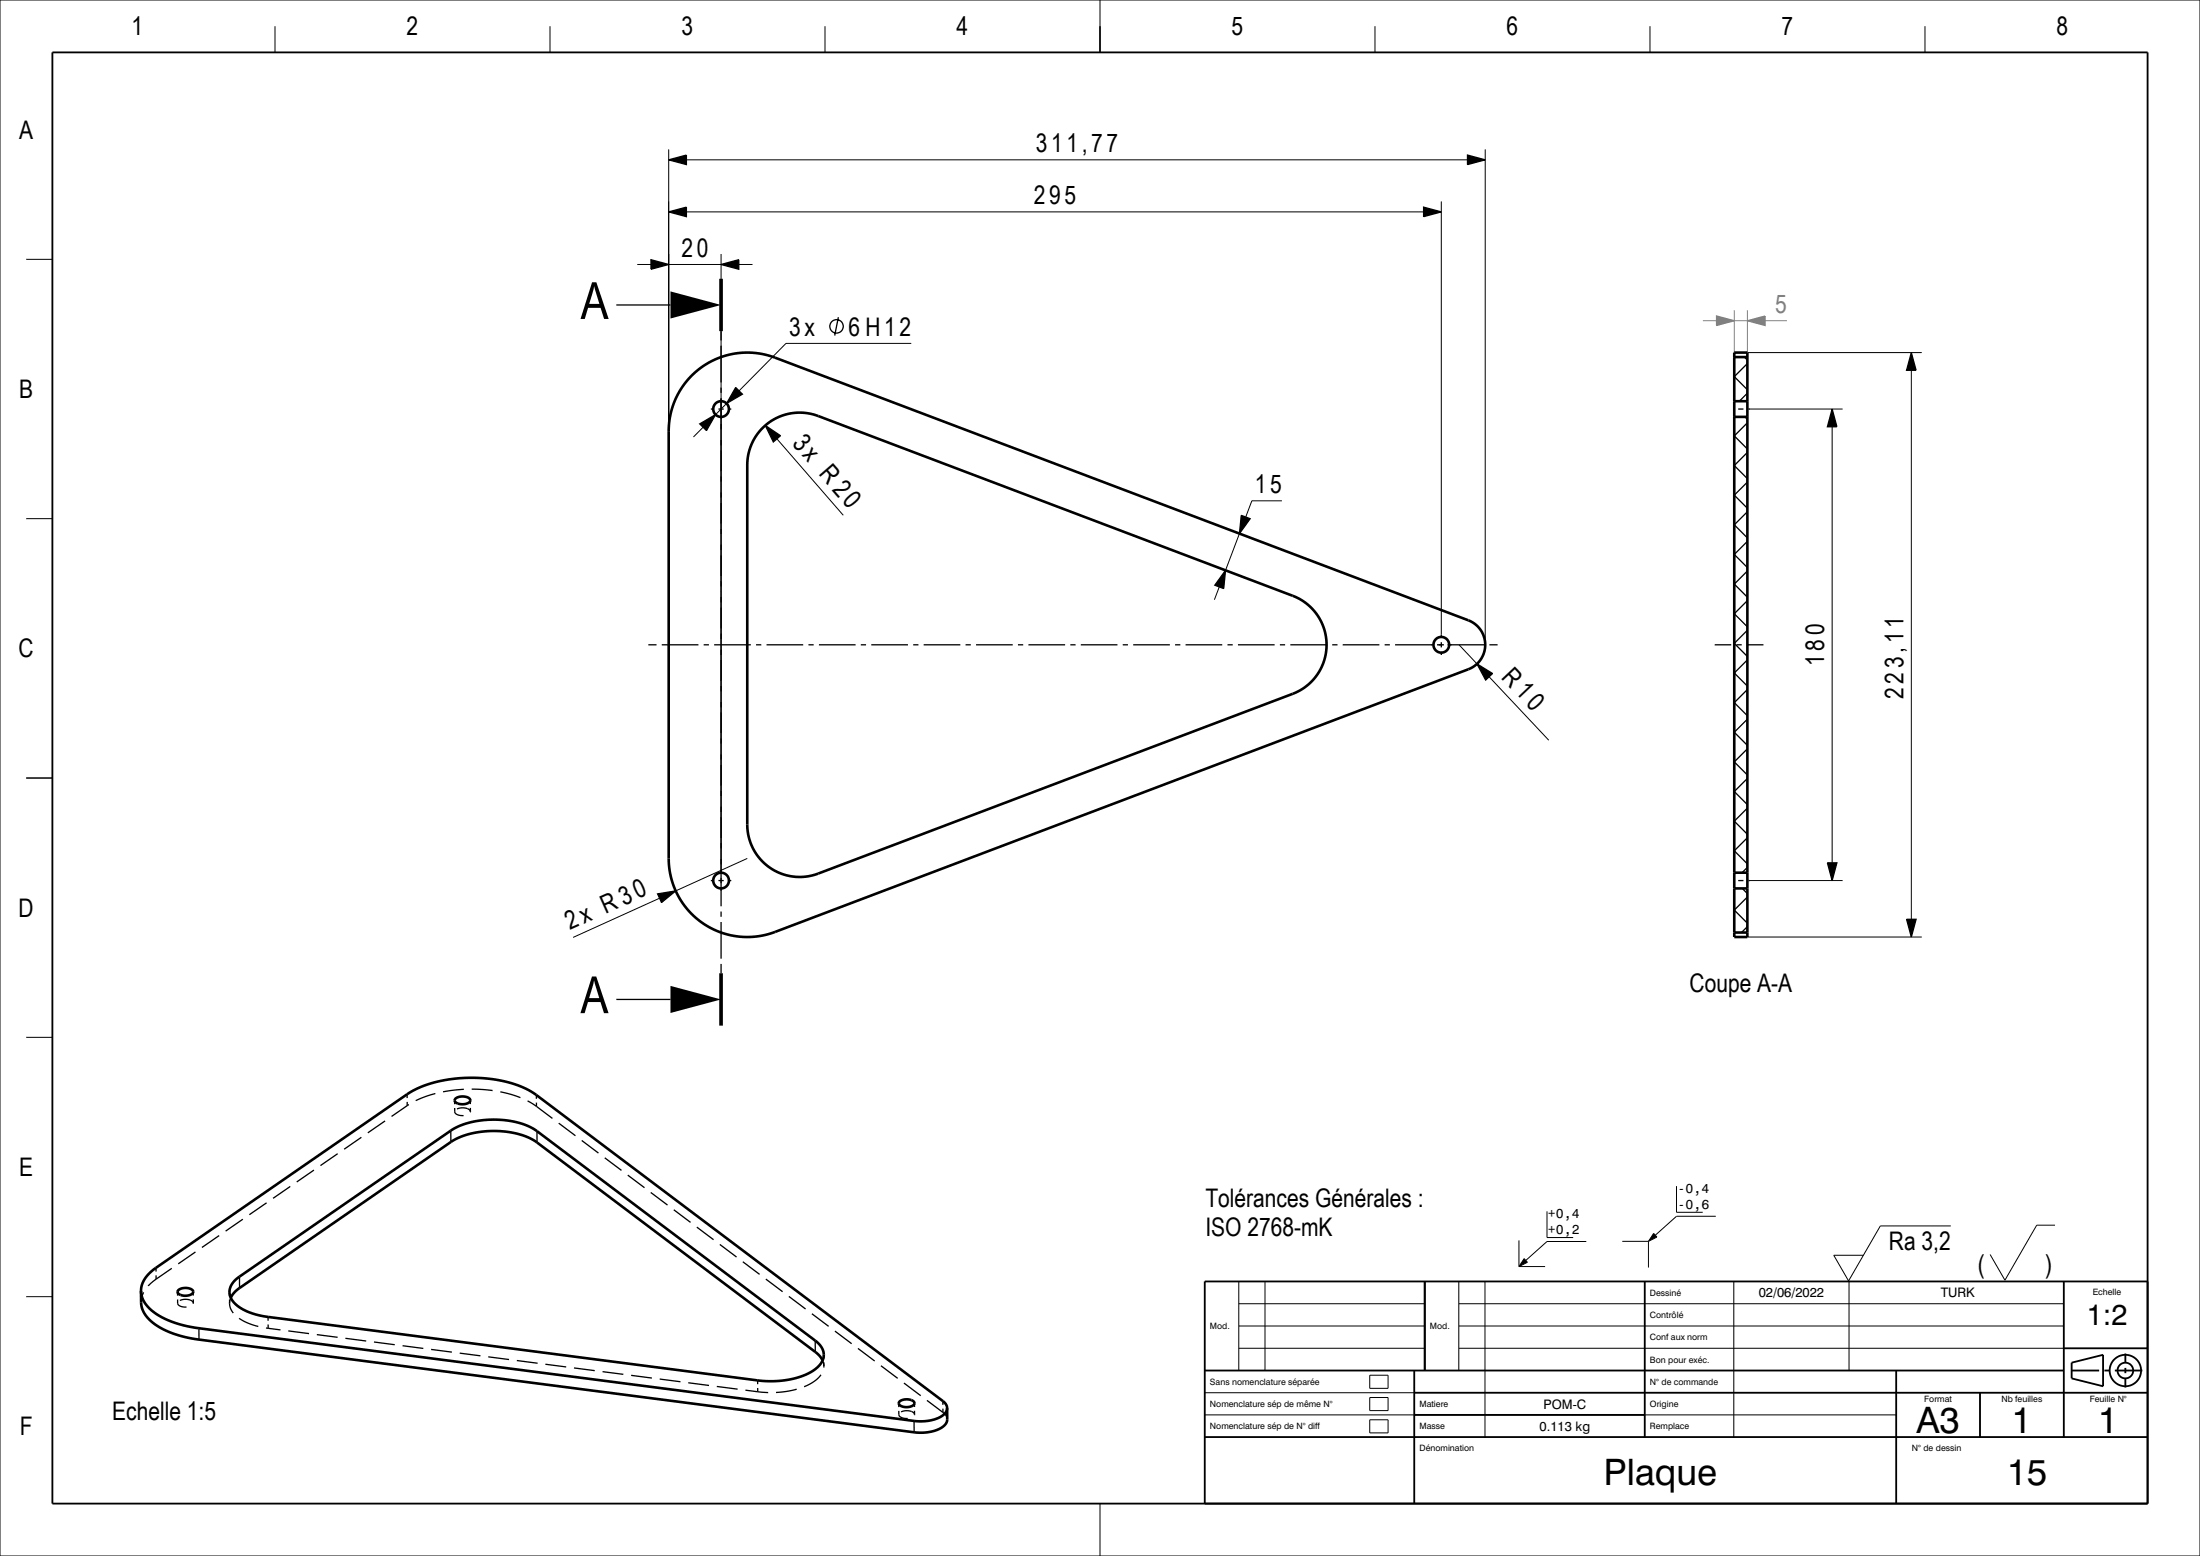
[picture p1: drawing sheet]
<svg xmlns="http://www.w3.org/2000/svg" width="420mm" height="297mm" viewBox="0 0 420 297" stroke-linecap="round" stroke-linejoin="round" font-family="sans-serif">
<g fill="#000">
<path d="M127.7 40.4l3.3-.9v1.9z" fill-rule="evenodd"/>
<path d="M127.7 30.5l3.3-.9v1.8z" fill-rule="evenodd"/>
<path d="M280.2 29.6l3.3 .9-3.3 .9z" fill-rule="evenodd"/>
<path d="M124.3 49.6l3.4 .9-3.4 .9z" fill-rule="evenodd"/>
<path d="M137.7 50.5l3.3-.9v1.8z" fill-rule="evenodd"/>
<path d="M271.8 39.5l3.4 .9-3.4 1z" fill-rule="evenodd"/>
<path d="M128 55.6l9.7 2.6-9.7 2.6z" fill-rule="evenodd"/>
<path d="M140.4 74l1.3 1.2-3 1.8z" fill-rule="evenodd"/>
<path d="M364.9 67.3l.9 3.4h-1.8z" fill-rule="evenodd"/>
<path d="M133.6 80.9l3-1.8-1.7 3.1z" fill-rule="evenodd"/>
<path d="M146.1 81.2l2.9 2-1.4 1.2z" fill-rule="evenodd"/>
<path d="M237 98.4l1.7 .6-2.1 2.9z" fill-rule="evenodd"/>
<path d="M349.8 78.1l.9 3.4h-1.8z" fill-rule="evenodd"/>
<path d="M234 108.9l-.4 3.4-1.7-.6z" fill-rule="evenodd"/>
<path d="M282 126.7l2.9 1.9-1.3 1.2z" fill-rule="evenodd"/>
<path d="M125.5 170.6l3.5-.6-2.7 2.3z" fill-rule="evenodd"/>
<path d="M348.9 164.7h1.8l-.9 3.4z" fill-rule="evenodd"/>
<path d="M364 175.5h1.8l-.9 3.4z" fill-rule="evenodd"/>
<path d="M128 188.2l9.7 2.6-9.7 2.6z" fill-rule="evenodd"/>
<path d="M315.7 235.4l.6 .7-1.6 .8z" fill-rule="evenodd"/>
<path d="M291 240.2l.6 .7-1.6 .9z" fill-rule="evenodd"/>
</g>
<g fill="none" stroke="#000" stroke-width=".25">
<path d="M127.7 30.5l3.3-.9v1.8zM271.8 39.5l3.4 .9-3.4 1zM280.2 29.6l3.3 .9-3.3 .9zM117.7 58.2h10.3M124.3 49.6l3.4 .9-3.4 .9zM127.7 40.4l3.3-.9v1.9zM137.7 50.5l3.3-.9v1.8zM135.7 78.1h.5M137.2 78.1h1M137.7 63.2v1.8M137.7 66v7M137.7 74v1"/>
<path d="M137.7 76v97M139.2 78.1h.4M140.4 74l1.3 1.2-3 1.8zM160.1 60.5l-.7 3.5M330.8 78.1h.1M331.8 78.1h1M333 68.2l.6 .5M333.1 79.6l.5 .4M333.6 75l-1.5 1.6M333.6 69.4l-2.5 2.5 2.5 2.5M333.8 78.1h.1M349.8 78.1l.9 3.4h-1.8z"/>
<path d="M364.9 67.3l.9 3.4h-1.8zM133.6 80.9l3-1.8-1.7 3.1zM146.1 81.2l2.9 2-1.4 1.2zM237 98.4l1.7 .6-2.1 2.9zM333.6 97.7l-2.5 2.5 2.5 2.5M333.6 92l-2.5 2.5 2.5 2.5M333.6 86.4l-2.5 2.5 2.5 2.5M333.6 80.7l-2.5 2.5 2.5 2.5M234 108.9l-.4 3.4-1.7-.6zM333.6 114.6l-2.5 2.5 2.5 2.5M333.6 109l-2.5 2.5 2.5 2.5M333.6 103.3l-2.5 2.5 2.5 2.5"/>
<path d="M123.8 123.1h1.5M126.3 123.1h7M134.3 123.1h1M136.3 123.1h7M144.3 123.1h1M146.3 123.1h7M154.3 123.1h1M156.3 123.1h7M164.3 123.1h1M166.3 123.1h7M174.3 123.1h1M176.3 123.1h7"/>
<path d="M184.3 123.1h1M186.3 123.1h7M194.3 123.1h1M196.3 123.1h7M204.3 123.1h1M206.3 123.1h7M214.3 123.1h1M216.3 123.1h7M224.3 123.1h1M226.3 123.1h7M234.3 123.1h1M236.3 123.1h7"/>
<path d="M244.3 123.1h1M246.3 123.1h7M254.3 123.1h1M256.3 123.1h7M264.3 123.1h1M266.3 123.1h7.4M274.3 123.1h1.4M275.2 121.1v.5M275.2 122.6v1M275.2 124.6v.4M276.3 123.1h7M282 126.7l2.9 1.9-1.3 1.2z"/>
<path d="M284.3 123.1h1.6M327.4 123.1h3.1M331.5 123.1h1M333.5 123.1h3.2M333.6 137.3l-2.5 2.5 2.5 2.5M333.6 131.6l-2.5 2.5 2.5 2.5M333.6 126l-2.5 2.5 2.5 2.5M333.6 120.3l-2.5 2.5 2.5 2.5M333.6 159.9l-2.5 2.5 2.5 2.5M333.6 154.2l-2.5 2.5 2.5 2.5M333.6 148.6l-2.5 2.5 2.5 2.5M333.6 142.9l-2.5 2.5 2.5 2.5"/>
<path d="M125.5 170.6l3.5-.6-2.7 2.3zM135.7 168.1h.5M137.2 168.1h1M137.7 174v1M137.7 176v7M139.2 168.1h.4M330.8 168.1h.1M331.8 168.1h1M332.6 169.6l1 1M333.6 165.6l-1 1M333.6 176.9l-1.1 1.1M333.6 171.2l-2.5 2.5 2.5 2.5"/>
<path d="M333.8 168.1h.1M348.9 164.7h1.8l-.9 3.4zM364 175.5h1.8l-.9 3.4zM117.7 190.8h10.3M137.7 184v1.8M69 217.1l-3.3 2.3M73.5 214l-3.3 2.2M77.7 208.9v.7M77.7 210.3v.7M77.7 211l-2.9 2.1M78.1 210.8l-.4 .2M83.1 208.7l-2 .7-1.7 .7"/>
<path d="M86.1 215.8v2.2M86.8 210v.8M86.8 211.5v.7M86.8 212.2a1.44 1.44 0 0 0 1.7 .7M86.8 212.2h.1M87.2 211.7a2.15 2.15 0 0 1 2.6 .4v.1M88.6 207.9l-4 .5M89.8 210v.7M89.8 211.5v.7M89.8 212.2v.1M90.1 207.9l3.9 .3M95.5 208.4l3.9 1.1"/>
<path d="M100.7 210.1l1.7 1.1M102.4 209v.7M102.4 210.5v.7M102.4 211.2l3.1 2.3M102.5 215.9v2.2M106.7 214.4l3.2 2.4M111.1 217.7l3.2 2.4M37.3 239l-3.3 2.2M41.8 235.8l-3.2 2.3M46.4 232.7l-3.3 2.3M50.9 229.6l-3.3 2.3M55.4 226.5l-3.3 2.2"/>
<path d="M59.9 223.3l-3.3 2.3M64.5 220.2l-3.3 2.3M115.5 221l3.1 2.4M119.8 224.3l3.2 2.4M124.2 227.6l3.2 2.4M128.6 230.9l3.2 2.4M133 234.2l3.2 2.4M137.4 237.5l3.2 2.4M27.4 246.7l-.4 1-.1 .9M29.8 242v.7M29.8 243.4v.8M29.8 244.2l-1.5 1.3"/>
<path d="M32.8 242.1l-3 2.1M33.9 246.6v.7M33.9 248v.8M33.9 248.8a1.45 1.45 0 0 0 1.7 .7M33.9 248.7v.1M34.3 248.2a2.14 2.14 0 0 1 2.6 .4v.1M36.9 246.6v.7M36.9 248v.7M36.9 248.7v.2M38 253.5v2.2M43.8 246.6v.8M43.8 248.1v.7"/>
<path d="M43.8 248.8a2.95 2.95 0 0 0 .7 1.8M44.1 247.7l-.3 1.1M45.6 251.6l1.7 .9 2 .7M45.7 243.7v2.1M50.8 253.5h.4M51.2 251.4v.7M51.2 252.8v.7M51.2 253.5l2.3 .3M55 254l4 .6M60.5 254.7l4 .6M65.9 255.4l4 .6M71.4 256.2l4 .5"/>
<path d="M76.9 256.9l3.9 .5M82.3 257.6l4 .5M87.8 258.3l3.9 .5M93.2 259l4 .5M98.7 259.7l3.9 .5M141.8 240.8l3.2 2.4M146.2 244.1l3.2 2.5M150.6 247.5l3.2 2.4M155 250.8l3.2 2.4M155.6 255.9v2.2M157 259.7l.3 1.1M157.3 258.6v.7"/>
<path d="M159.4 254.1l3.2 2.4M163.8 257.4l3.2 2.4M104.1 260.4l4 .5M109.6 261.1l3.9 .5M115 261.8l4 .5M120.5 262.5l4 .5M125.9 263.2l4 .5M131.4 263.9l4 .5M136.8 264.6l4 .6M142.3 265.3l2.4 .4M144.6 263.5v.7M144.6 264.9l.1 .8"/>
<path d="M144.7 265.7l1.9 .1M152.1 265.2l-2 .4-2 .2M156.7 262.4a7 7 0 0 1-3.2 2.3M157.3 260v.8M157.3 260.8v.2M168.2 260.7l3.2 2.4M171.6 267.9v.7M171.6 269.3v.7M171.6 270a1.44 1.44 0 0 0 1.7 .7M171.6 270h.1M172 269.5a2.15 2.15 0 0 1 2.6 .4v.1M172.6 264l3.2 2.4"/>
<path d="M174.5 271.2v2.2M174.6 267.8v.8M174.6 269.3v.7M174.6 270v.1M177 267.3l3 2.3M180 267.4v.7M180 268.9v.7M180 269.6l.6 .6 .2 .7"/>
<circle cx="159.7" cy="62.3" r="1.28"/>
</g>
<g fill="none" stroke="#000" stroke-width=".19">
<path d="M0 0h420v297h-420zM52.5 5v5M105 5v5M157.5 5v5M210 0v10M262.5 5v5M315 5v5M367.5 5v5M127.7 28.5v53.8M131 30.5h149.2M275.2 38.4v82.7M283.5 28.5v94.6"/>
<path d="M5 49.5h5M121.7 50.5h2.6M127.7 50.5h10M131 40.4h140.8M137.7 48.5v117.6M141 50.5h2.7M138.7 77l-2.1 2.1M174 65.5h-23.9l-9 9.1M333.6 67.3h33.3M333.8 78.1h18M364.9 70.7v104.8M5 99h5"/>
<path d="M134.2 81.5l-1.8 1.9M148.3 83.8l12.7 14.6M244.7 95.6h-5.7l-1.2 3.1M349.8 81.5v83.2M232.8 112l-1 2.5M236.6 101.9l-2.6 7M278.5 123.1l3.5 3.6M284.3 129.2l11.4 12.1M5 148.5h5M125.9 171.4l-16.5 7.5M142.7 163.9l-13.7 6.1M333.6 178.9h33.3"/>
<path d="M333.8 168.1h18M5 198h5M290 236.8v5M295.3 231.2v5h5M302.8 237h-7.5l-4 3.6M309.7 236.9h5M314.7 236.9v5M315.7 235.4l.6 .7-1.6 .8zM320.1 226.4v5h5M327.6 232.2h-7.5l-4.1 3.6M372.4 234h-13.4l-6.1 10.5-2.8-4.9h5.6M392.3 233.9h-3.5l-6 10.5-2.9-4.9"/>
<path d="M5 247.5h5M236.5 244.6v17M236.5 257.4h35.5M236.5 253.1h35.5M236.5 248.8h35.5M241.5 244.6v17M278.5 244.6v17M278.5 257.4h115.5M278.5 253.1h115.5M278.5 248.8h115.5M283.5 244.6v29.7M290 241.8h5"/>
<path d="M291 240.2l.6 .7-1.6 .9zM331 244.6v29.7M353 244.6v17M230 270.1h132M230 265.8h40M261.5 262.5h3.5v2.5h-3.5zM261.5 266.7h3.5v2.6h-3.5zM261.5 271h3.5v2.5h-3.5zM210 287v10"/>
</g>
<path d="M331.1 59.2v17.4M333.6 59.2v17.4" fill="none" stroke="#808080" stroke-width=".19"/>
<g fill="none" stroke="#000" stroke-width=".5">
<path d="M132 71.7l1.5-1.3 1.9-1.2 1.8-.9 1.9-.6 2-.3 2-.1 2.2 .2 2 .5 133 50.4a5 5 0 0 1 3.2 4.7 5 5 0 0 1-3.2 4.7l-132.8 50.3-2.7 .6-2.5 .2-2.7-.4-2.4-.7-1.8-.8-1.9-1.2-1.6-1.5-1.5-1.8-1-1.7-.9-2-.6-2.2-.2-2v-83l.4-2.8 .8-2.6 1.4-2.4zM331.1 67.3h2.5v111.6h-2.5zM331.1 68.2h2.5M331.1 79.6h2.5M331.1 76.6h2.5M145.6 81.7a10 10 0 0 1 10.6-2.3l90.6 34.3a10 10 0 0 1 6.5 9.4 10 10 0 0 1-6.5 9.3l-90.6 34.3a10 10 0 0 1-13.5-9.3v-68.6a10 10 0 0 1 2.9-7.1zM331.1 169.6h2.5M331.1 178h2.5M331.1 166.6h2.5M87 209.7a2.2 2.2 0 0 1 2.8 .2 .96 .96 0 0 1-1.2 .9 1.36 1.36 0 0 1-1.8-.9zM26.9 246.4l.2-1.1 .4-1 .8-1 1.1-1 49.1-33.9 3.2-1.4 4.1-1 4.2-.3 4.2 .3 2.5 .5 2.1 .6 1.7 .8 1.6 .9 78 58.7 .6 .7 .1 .6M26.9 246.4l.2 1.1 .5 1.1 .8 1.1 1.2 .9 1.4 .9 1.8 .8 4 1 137.7 17.9a7 7 0 0 0 6-1.6l.3-.8"/>
<path d="M26.9 246.4v2.4l.2 .9 .7 1.3 1 1.2 1.5 1.1 1.8 .9 2 .7 2.5 .6 137.9 17.9a6.9 6.9 0 0 0 6.1-1.6l.2-.8v-2.2M34.1 246.2a2.19 2.19 0 0 1 2.8 .2 .96 .96 0 0 1-1.2 .9 1.35 1.35 0 0 1-1.8-.8zM44.1 247.7a4.5 4.5 0 0 1 1.6-1.9l40.9-28.2 2.3-.9 2.2-.6 2.7-.2 2.7 .1 3.2 .7 1.4 .5 1.3 .8 53.3 40.1 .8 .7 .5 .9M44.8 244.4l.9-.7 40.7-28.1 2-1 2.5-.6 2.7-.3 2.7 .1 3.4 .7 1.6 .6 1.1 .7 53.2 40.1a3.1 3.1 0 0 1 0 5.5l-2.2 1.2-2.6 .7-2.9 .3-3-.1-94-12.2-2-.4-2.2-.8a4.2 4.2 0 0 1-2.9-3.6 3.2 3.2 0 0 1 1-2.1zM171.8 267.5a2.2 2.2 0 0 1 2.8 .2 1.07 1.07 0 0 1-1.4 .9 1.4 1.4 0 0 1-1.6-.8z"/>
<circle cx="137.7" cy="78.1" r="1.5"/>
<circle cx="275.2" cy="123.1" r="1.5"/>
<circle cx="137.7" cy="168.1" r="1.5"/>
</g>
<g fill="none" stroke="#000" stroke-width=".35">
<path d="M10 10h400v277h-400zM272 244.6v17M314 244.6v29.7M394 244.6v29.7M394 257.4h16M405.8 258.3v1.8M410 244.6h-180v42.4M230 274.3h180M230 261.6h164M270 261.6v25.4M270 270.1h44M270 265.8h140"/>
<path d="M362 261.6v25.4M378 265.8v8.5M395.5 261.6h5.2M395.5 260.1l6-1.5v6l-6-1.5zM401.8 261.6h.9M403.8 261.6h5.2M405.8 261.1v1M405.8 263.1v1.7"/>
<circle cx="405.8" cy="261.6" r="1.5"/>
<circle cx="405.8" cy="261.6" r="3"/>
</g>
<path d="M137.7 53.2v10M137.7 185.8v10" fill="none" stroke="#000" stroke-width=".7" stroke-linecap="butt"/>
<g fill="#808080">
<path d="M327.7 60.3l3.4 .9-3.4 .9z" fill-rule="evenodd"/>
<path d="M333.6 61.2l3.4-.9v1.8z" fill-rule="evenodd"/>
</g>
<path d="M325.1 61.2h2.6M331.1 61.2h2.5M337 61.2h4.1" fill="none" stroke="#808080" stroke-width=".19"/>
<path d="M327.7 60.3l3.4 .9-3.4 .9zM333.6 61.2l3.4-.9v1.8z" fill="none" stroke="#808080" stroke-width=".25"/>
<g font-size="9.8">
<text x="110.8" y="60.9">A</text>
<text x="110.8" y="193.4">A</text>
</g>
<g font-size="7">
<text x="365.9" y="273.5">A3</text>
<text x="384.1" y="273.5">1</text>
<text x="400.6" y="273.5">1</text>
<text x="306.2" y="283.5">Plaque</text>
<text x="383.2" y="283.5">15</text>
</g>
<text font-size="5.6" x="398.4" y="253">1:2</text>
<g font-size="4.9">
<text x="25.1" y="6.7">1</text>
<text x="77.6" y="6.7">2</text>
<text x="130.1" y="6.7">3</text>
<text x="182.6" y="6.7">4</text>
<text x="235.1" y="6.7">5</text>
<text x="287.6" y="6.7">6</text>
<text x="340.1" y="6.7">7</text>
<text x="392.6" y="6.7">8</text>
<text x="3.7" y="26.5">A</text>
<text x="197.7" y="29">311,77</text>
<text x="197.4" y="38.9">295</text>
<text x="130.1" y="49">20</text>
<text x="150.7" y="64">3x</text>
<text x="162" y="64">6 H12</text>
<text x="3.7" y="76">B</text>
<text x="151.1" y="84.7" transform="rotate(49 151.1 84.7)">3x R 20</text>
<text x="239.6" y="94.1">15</text>
<text x="3.6" y="125.5">C</text>
<text x="286.5" y="129.3" transform="rotate(47 286.5 129.3)">R 10</text>
<text x="348.3" y="127.1" transform="rotate(-90 348.3 127.1)">180</text>
<text x="363.4" y="133.4" transform="rotate(-90 363.4 133.4)">223,11</text>
<text x="3.6" y="175">D</text>
<text x="108.8" y="177.6" transform="rotate(-24 108.8 177.6)">2x R 30</text>
<text x="322.6" y="189.4">Coupe A-A</text>
<text x="3.7" y="224.5">E</text>
<text x="230.1" y="230.3">Tolérances Générales :</text>
<text x="230.1" y="235.9">ISO 2768-mK</text>
<text x="360.6" y="238.5">Ra 3,2</text>
<text x="377.6" y="243">(</text>
<text x="390.5" y="243">)</text>
<text x="3.8" y="274">F</text>
<text x="21.4" y="271">Echelle 1:5</text>
</g>
<text font-size="4.9" fill="#808080" x="338.9" y="59.7">5</text>
<g font-size="2.5">
<text x="320.2" y="227.7">-0,4</text>
<text x="295.5" y="232.5">+0,4</text>
<text x="320.2" y="230.7">-0,6</text>
<text x="295.5" y="235.5">+0,2</text>
<text x="335.7" y="247.6">02/06/2022</text>
<text x="370.5" y="247.6">TURK</text>
<text x="294.7" y="268.9">POM-C</text>
<text x="293.9" y="273.1">0.113 kg</text>
</g>
<g font-size="1.7">
<text x="315" y="251.6">Contrôlé</text>
<text x="315" y="247.3">Dessiné</text>
<text x="399.5" y="247.2">Echelle</text>
<text x="231" y="253.7">Mod.</text>
<text x="273" y="253.7">Mod.</text>
<text x="315" y="255.8">Conf aux norm</text>
<text x="315" y="260.1">Bon pour exéc.</text>
<text x="231" y="264.3">Sans nomenclature séparée</text>
<text x="231" y="268.6">Nomenclature sép de même N°</text>
<text x="271" y="268.6">Matiere</text>
<text x="315" y="268.6">Origine</text>
<text x="315" y="264.3">N° de commande</text>
<text x="367.3" y="267.6">Format</text>
<text x="382.1" y="267.6">Nb feuilles</text>
<text x="399" y="267.6">Feuille N°</text>
<text x="231" y="272.8">Nomenclature sép de N° diff</text>
<text x="271" y="272.8">Masse</text>
<text x="315" y="272.8">Remplace</text>
<text x="271" y="276.9">Dénomination</text>
<text x="365" y="276.9">N° de dessin</text>
</g>
</svg>
